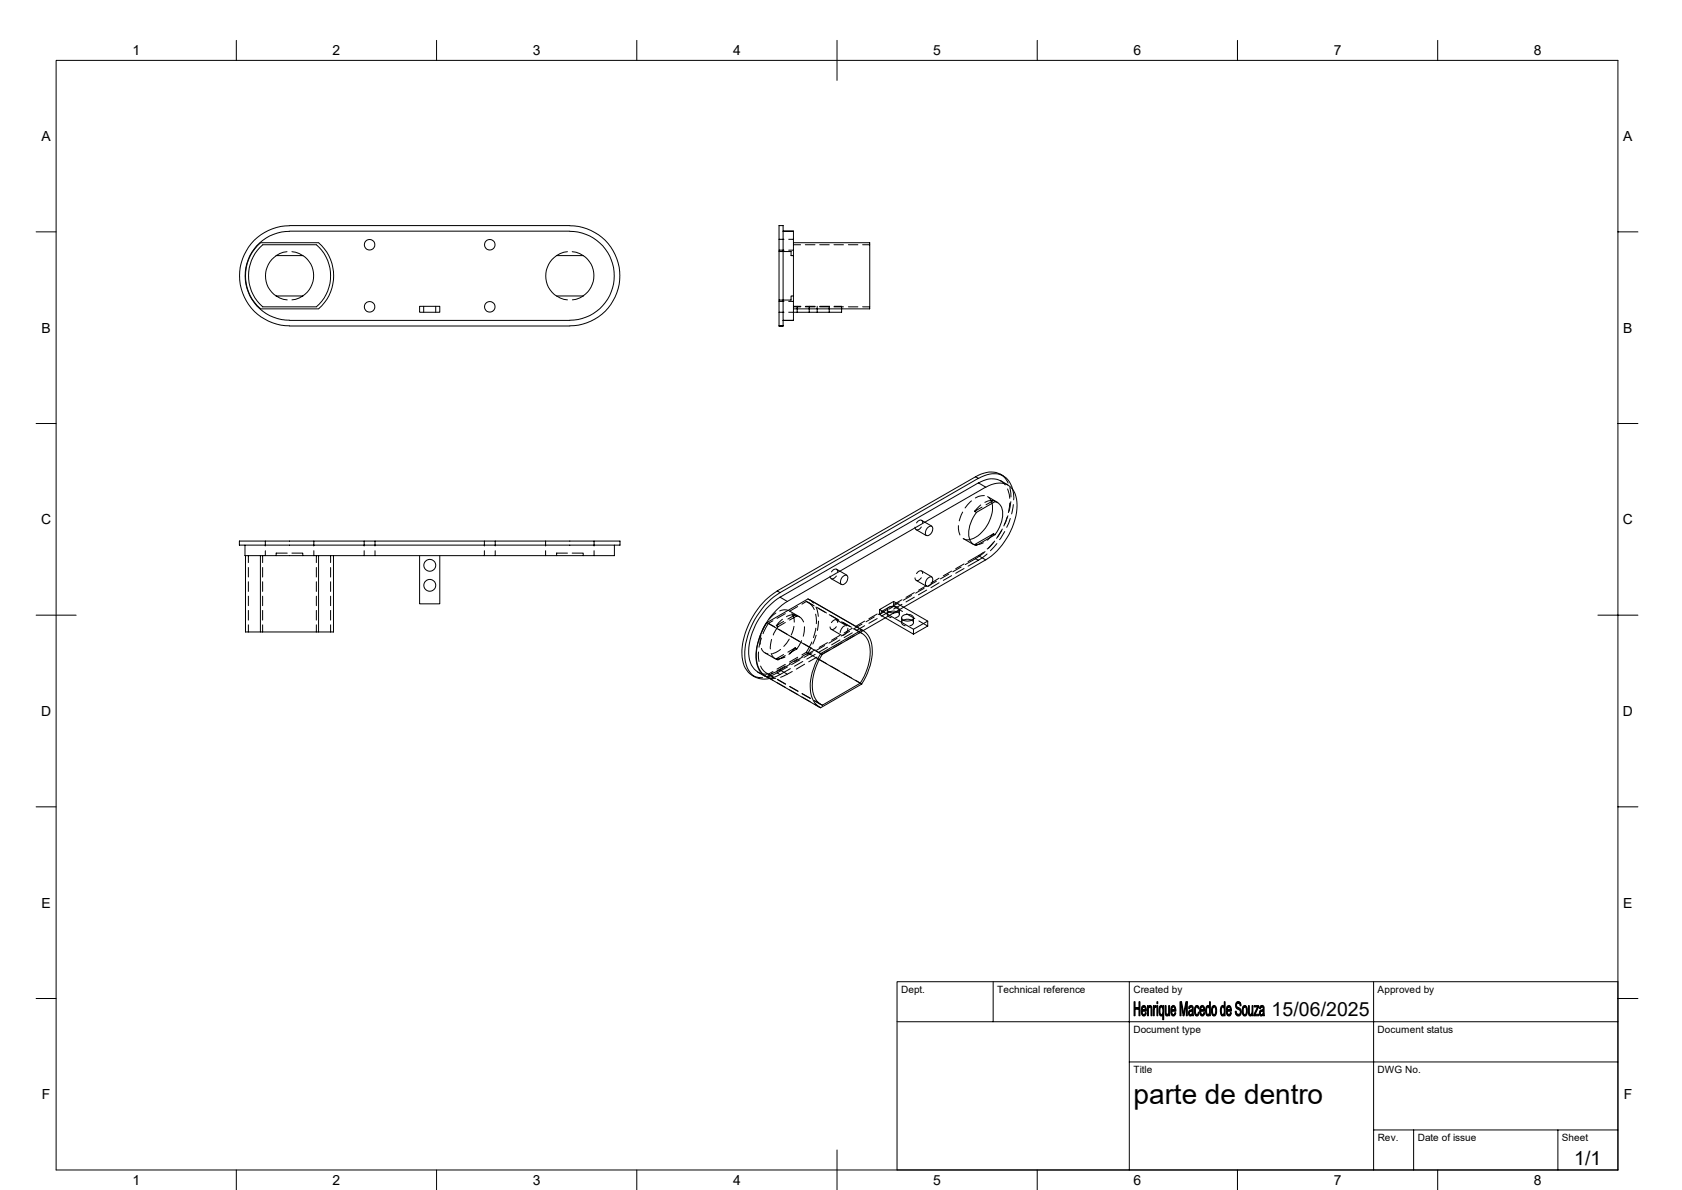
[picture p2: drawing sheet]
<svg xmlns="http://www.w3.org/2000/svg" width="420mm" height="297mm" viewBox="0 0 420 297" stroke-linecap="round" stroke-linejoin="round" font-family="sans-serif">
<g fill="none" stroke="#000" stroke-width=".25">
<path d="M14 15.1h390v276.9h-390zM59 10.1v5M109 10.1v5M159 10.1v5M209 10.1v10M259 10.1v5M309 10.1v5M359 10.1v5M9 57.9h5M72.3 57.7a11.1 11.1 0 0 0-11.1 11.1 11.1 11.1 0 0 0 11.1 11.1M72.3 57.7h70M72.3 56.3h70"/>
<path d="M142.3 57.7a11.1 11.1 0 0 1 11.1 11.1 11.1 11.1 0 0 1-11.1 11.1M142.3 56.3a12.5 12.5 0 0 1 12.5 12.5 12.5 12.5 0 0 1-12.5 12.5l-70 .1a12.5 12.5 0 0 1-12.5-12.5 12.5 12.5 0 0 1 12.5-12.6M194.5 56.3h1v25.1h-1zM194.5 59.7h1.2M195.5 57.7h2.6v22.3h-2.6M196.9 59.7h1.2M404 57.9h5M65 60.6h14.5M65 77.1h14.5M65 60.6a10.9 10.9 0 0 0 0 16.4M65.6 61.1h13.4a10.2 10.2 0 0 1 0 15.5h-13.4M65.6 61.1a10.2 10.2 0 0 0 0 15.5"/>
<path d="M69 73.9l1.8 .8 .9 .1M69 73.9h6.6M69 63.8a6.1 6.1 0 0 0 0 10.1M71.7 62.8l-.9 .1-1.8 .9M72.3 80h70M72.9 62.8l.9 .1 1.8 .9h-6.6M75.6 73.9l-1.8 .8-.9 .1M75.6 63.8a6.1 6.1 0 0 1 0 10.1M79.6 60.6a10.9 10.9 0 0 1 0 16.4M104.8 76.5h5v1.4h-5zM105.8 76.5v1.4M108.8 76.5v1.4"/>
<path d="M139 73.9l1.8 .8 .9 .1M139 73.9h6.6l-1.8 .8-.9 .1M139 63.8h6.6M139 63.8a6.1 6.1 0 0 0-.1 10.1M141.7 62.8l-.9 .1-1.8 .9M142.9 62.8l.9 .1 1.8 .9M145.6 63.8a6.1 6.1 0 0 1 0 10.1M194.5 62.8h3v1h.6M194.5 75.2h1.2M194.5 77.9h1.2M194.5 62.4h1.2M196.9 75.2h1.2"/>
<path d="M196.9 62.4h1.2M198.1 60.6h19.1v16.5h-19.1M198.1 73.9h-.6v1h-3M198.1 61.1h1.8M198.1 76.6h1.8M198.1 76.5h1.9M199.1 76.5v1.4M201.1 61.1h2.4M201.1 76.6h2.4M201.2 76.5h2.3M202.1 76.5v1.4M204 76.5v1.4"/>
<path d="M204.7 61.1h2.4M204.7 76.6h2.4M204.7 76.5h2.4M207.1 76.5v1.4M208.2 61.1h2.4M208.2 76.6h2.4M208.3 76.5h1.8v1.4h-13.2M211.8 61.1h2.4M211.8 76.6h2.4M215.4 61.1h1.8M215.4 76.6h1.8M9 105.7h5"/>
<path d="M243.6 119l-49.5 28.5M243.6 119l.7 .4-49.5 28.5M244.3 119.4a5.9 5.9 0 0 1 6.9-.1 6.9 6.9 0 0 1 1.9 5.5M249.8 118.4a4.4 4.4 0 0 1 1.9 2.2M249.8 118.4l.7 .4M249.8 118.4a6.2 6.2 0 0 0-6.2 .6M404 105.7h5M59.8 135h95v1.1h-95zM61.2 136.1v2.6h92.2v-2.6M61.3 138.7v19h3.7M62 138.7v1.7M65 138.7v19h14.5v-19"/>
<path d="M65.6 138.7v1.7M66.3 135v1.3M66.3 137.5v1.2M71.7 138h-2.7v.7M72.9 138h2.7v.7M78.4 135v1.3M78.4 137.5v1.2M79 138.7v1.7M82.5 138.7v1.7M83.3 138.7v19h-3.8M90.9 135v1.3M90.9 137.5v1.2"/>
<path d="M93.6 135v1.3M93.6 137.5v1.2M104.8 138.7v12h5v-12M120.9 135v1.3M120.9 137.5v1.2M123.7 135v1.3M123.7 137.5v1.2M136.2 135v1.3M136.2 137.5v1.2M141.7 138h-2.7v.7M142.9 138h2.7v.7M148.3 135v1.3"/>
<path d="M148.3 137.5v1.2M228.8 132.2l2.5 1.5M230 131.5a.8 .8 0 0 1-.7 .8 .8 .8 0 0 1-.8-.6v-.1M230.1 129.9l2.6 1.4M230.4 130.5a.6 .6 0 0 0-.4-.7 .6 .6 0 0 0-.7 .2l-.4 .5M231.5 131.8a.77 .77 0 0 1 1.2-.4 .77 .77 0 0 1 .1 1.2 1.16 1.16 0 0 1-1.6 .9l-.1-.7zM239.3 131.2v.8l.4 1.5M240.4 127.8l-.9 2.2M240.5 134.4l1 .3h.6M240.6 134.5l2.5 1.4M242.6 125l-1.6 1.8M243.3 135.9l4.8-2.7 .4 .2-4.7 2.7z"/>
<path d="M243.3 127.6l.5 .3M243.6 139.4l.7 .4M243.6 139.4l-2.6 1.5M243.8 127.9a7.8 7.8 0 0 0-1.7 6.8l.9 1.1 .8 .3M244.3 139.8l-2.6 1.5M244.3 120.5l-49.5 28.6M244.3 120.5l1.8 1.1M244.3 138.7l-2.6 1.5M244.9 126l-1.6 1.6M245.2 126.6l-1.9 1M245.5 135.5a3.4 3.4 0 0 1-2.2 .4M245.6 137.8l-1.3 .9 1.8 1"/>
<path d="M245.8 123.7l-1.5 .2-.8 .4M245.9 125.4a2.61 2.61 0 0 1 2.6-.2l-4.7 2.7M246 137.7l-2.4 1.7M246.1 139.7l-31.8 18.4M246.1 121.6l-49.5 28.5M246.1 121.6a5 5 0 0 1 6.7 .4 9.3 9.3 0 0 1 .3 8.7 17.2 17.2 0 0 1-7 9M246.5 138.3l-2.2 1.5M246.6 124l2.6 1.4M246.9 124.2l.6 .8 .2 .6M247.7 125.6a8.5 8.5 0 0 1-5.6 9.1M248.1 133.2l-1.6 1.6M248.1 124.9l-1.9 1.1"/>
<path d="M248.1 135.3l-1.6 1.7M248.4 135l-1.6 1.9M248.5 125.2a2.94 2.94 0 0 1 1.9 3.7l-.8 2.6-1.1 1.9M248.9 135.7l-1.6 1.8M249.9 120a5.5 5.5 0 0 0-5.6 .6M250.1 132.4l-1.3 2M250.3 132l-1.2 2.1M250.9 132.7l-1.3 2M251 121l-1.1-1 1.8 1M251.5 129.1l-.8 2.2M251.6 122l.5 2.4M251.7 128.7l-.9 2.2"/>
<path d="M252.1 121.7l.3 2.3M252.1 125.6l-.3 2.3M252.3 129.4l-.9 2.2M252.4 125.2l-.4 2.4M253 125.9l-.4 2.4M9 153.5h10M62 141.6v2.4M62 145.2v2.4M62 148.8v2.4M62 152.4v2.4M62 156v1.7M65.6 141.6v2.4"/>
<path d="M65.6 145.2v2.4M65.6 148.8v2.4M65.6 152.4v2.4M65.6 156v1.7M79 141.6v2.4M79 145.2v2.4M79 148.8v2.4M79 152.4v2.4M79 156v1.7M82.5 141.6v2.4M82.5 145.2v2.4M82.5 148.8v2.4"/>
<path d="M82.5 152.4v2.4M82.5 156v1.7M190 158.5l-.2 2.3M190.1 159.3l-.6 2.2M191.4 155.4l-1.1 2M191.5 155.4l10.3-5.9 13.4 7.7-10.3 6zM191.5 155.4a13.7 13.7 0 0 0-2.2 10.9l.2 .6a3.7 3.7 0 0 0 1.6 1.8M191.9 155.6l-1.4 2.6M191.9 155.6l1.5 .9M192.7 159.6l-.3 2.4M193 154.9l-1.1 .7M193.7 153l-1.6 1.5"/>
<path d="M194.1 147.5l.7 .4M194.1 147.5a19.2 19.2 0 0 0-8.8 16.5 5.7 5.7 0 0 0 2.5 4.6M194.3 156.4l-1.2 2.1M194.4 157.1l2.1 1.2M194.8 149.1l1.8 1M194.8 149.1a16.8 16.8 0 0 0-7.8 14.9l.6 2 .7 1 .9 .7M194.8 147.9a19.1 19.1 0 0 0-8.8 16.5 5 5 0 0 0 4.8 5.1l2.3-.4 1.7-.7M195.4 154.6l-1.6 1.6M195.7 155.1l-1.9 1.1M196.1 155.4l-1.8 1-.5-.2M196.1 153.2l-2.1 1.1M196.6 150.1a17.1 17.1 0 0 0-7.8 14.7 4.7 4.7 0 0 0 3.1 4.3"/>
<path d="M196.9 152.4a2.52 2.52 0 0 0-2.2 .1M197.1 159.5l-1.4 1.8M197.1 152.5l2.5 1.5M197.6 158.9l2 1.2M197.7 153.1a3.1 3.1 0 0 1 .6 2.2M198.2 156.3l-.6 2.2M198.5 153.5l-1.8 1M199 153.7a2.31 2.31 0 0 0-2.6 .2M199 153.7a2.3 2.3 0 0 1 1.7 1.5M199 153.7l-1.9 1.1M199.2 151.4l-2.1 1.2M200.2 159.9l-1.2 2.1"/>
<path d="M200.9 156.4l-.3 2.4M201.3 150.1a3.7 3.7 0 0 1 2 2M201.3 150.1l1.6 .9M201.3 150.1l-1.1 .7M201.7 150.3l1.6 .9M201.7 149.5l.4 .2M203.1 150.5l-1-.9 13.5 7.8M203.7 153.3l.1 2.4M203.7 156.8l-.6 2.3M203.8 151.5l.5 2.3M203.8 158.5l-.9 2.2M204 151.6l2 1.2"/>
<path d="M204.3 151.8l2.1 1.2M204.4 155l-.3 2.4M207.1 153.4l2 1.2M207.4 153.6l2.1 1.2M207.6 157.1l2.5 1.4M207.6 144.4l2.5 1.5M208.8 156.4a.87 .87 0 0 1-.6 .6 .87 .87 0 0 1-.9-.3v-.2M208.8 143.8a.86 .86 0 0 1-.6 .6 .86 .86 0 0 1-.9-.3v-.3M208.9 154.7l2.6 1.5M208.9 142.1l2.6 1.5M209 159.3l-2 1.2M209.2 155.4a.66 .66 0 0 0-.5-.8 .66 .66 0 0 0-.8 .4l-.3 .4"/>
<path d="M209.2 142.7a.66 .66 0 0 0-.5-.7 .66 .66 0 0 0-.8 .4l-.3 .3M209.7 159.7l-2.1 1.3M209.7 158.6l-2.1 1.2M210.1 155.2l2.1 1.2M210.3 144.1a.77 .77 0 0 1 1.1-.5 .77 .77 0 0 1 .2 1.2 1.16 1.16 0 0 1-1.6 1l-.1-.8zM210.5 155.4l2.1 1.1M211 156.2a2.08 2.08 0 0 0-1.2 1.7M211.7 156.8v.3a1.94 1.94 0 0 1-1.2 1.5M212.1 157.6l-2 1.2M212.8 157.9l-2 1.2M212.8 156.8l-2 1.2M213.2 157l1.6 .9"/>
<path d="M213.3 158.7l-2.1 1.2M213.6 157.1l1.6 .9M214.8 157.9a5.2 5.2 0 0 1 2.5 5.7 15.6 15.6 0 0 1-2.5 6.9M214.8 157.9l-9.5 5.4M215.2 157.2a5.3 5.3 0 0 1 2.6 5.3 15.1 15.1 0 0 1-2.6 8.2M215.2 155.8l-2.1 1.2M215.9 156.2l-2 1.2M215.9 155l-2 1.2M218.3 154l-2.1 1.2M219 154.4l-2 1.2M219 153.2l-2 1.2M219.6 152.1l3.5-2 8.5 4.9-3.5 2.1z"/>
<path d="M219.6 152.1v1.3l8.5 4.9 3.5-2M220.9 152.7l-1.3 .7M221.4 152.2l-2.1 1.2M221.6 152.1v1.3M221.7 151.8a1.92 1.92 0 0 1 2.8 .3 1.68 1.68 0 0 1-2.7 .5l-.2-.4zM222.1 152.6l-2.1 1.2M222.1 151.5l-2.1 1.2M222.5 154.1a.78 .78 0 0 1-.9-.7 .78 .78 0 0 1 .9-.8 1.66 1.66 0 0 1 2.1 .7l-.2 .5-.8 .3M223.1 150.1v1.2M223.1 151.3l2.2 1.3M223.1 151.3l-1.2 .8M224.5 150.4l-2.1 1.2"/>
<path d="M224.6 152.1v1.3M225.1 154.2v1.2M225.2 150.8l-2.1 1.2M225.2 153.9a1.92 1.92 0 0 1 2.9 .2 1.68 1.68 0 0 1-2.7 .5l-.3-.3zM225.2 149.7l-2.1 1.2M225.6 154.8a2.33 2.33 0 0 1 2.1 0M225.6 154.8a.74 .74 0 0 0-.4 .9 .74 .74 0 0 0 .8 .5M226.4 153.2l2 1.2M227.6 148.6l-2 1.2M227.7 154.8a.74 .74 0 0 1 .4 .9 .74 .74 0 0 1-.9 .5M228.1 154.2v1.2M228.1 157.1v1.2"/>
<path d="M228.3 149.1l-2.1 1.1M228.3 147.9l-2.1 1.2M228.8 144.9l2.5 1.4M229.4 155l2.2 1.3M230 144.2a.85 .85 0 0 1-.6 .7 .85 .85 0 0 1-.9-.4v-.3M230.1 142.5l2.6 1.5M230.4 143.1a.66 .66 0 0 0-.5-.7 .66 .66 0 0 0-.8 .4l-.2 .4M230.7 146.9l-2.1 1.1M231.4 147.3l-2.1 1.2M231.4 146.1l-2 1.2M231.5 144.5a.77 .77 0 0 1 1.2-.5 .77 .77 0 0 1 .1 1.2 1.16 1.16 0 0 1-1.6 1l-.1-.8zM231.6 155v1.3"/>
<path d="M233.8 145.1l-2.1 1.2M234.5 145.5l-2 1.2M234.5 144.3l-2 1.2M236.9 143.3l-2.1 1.2M237.6 143.7l-2.1 1.2M237.6 142.5l-2.1 1.2M240 141.5l-2.1 1.2M240.7 141.9l-2.1 1.2M240.7 140.8l-2.1 1.1M399 153.5h10M187.8 168.6l.7 .4M187.8 168.6l.8 .3 1.8 .2"/>
<path d="M189.4 162.7l.1 2.4M189.9 166.2a3.8 3.8 0 0 0 2 2.1M190.1 161.8a1.96 1.96 0 0 0 1.7 1.4M191.1 163l2.5 1.4M191.5 168.9l1.5 .9M191.5 168.9l-.4-.2 13.5 7.8M191.5 168.1l1.5 .9M191.5 168.3l-.9-.1-1.4-.4 1.9 1M191.9 169.2l1.8 .1M191.9 168.3l1.2 .7M192.6 163.1a2.1 2.1 0 0 0 1.7 1.6M193 167.6l-1.1 .7"/>
<path d="M193 168l-1.5 .9M194.1 170.4l2 1.2M194.1 167.9l.7 .5M194.1 167.9l-2.5 1.1M194.1 169.5l2.1 1.2M194.1 169.6l2 1.2M194.8 167.2l-2.2 .9M194.9 162.1l-2 1.1M195.7 163.4l-1.9 1M196 164l-.9 .3-1.3 .1 .5 .3M196.1 165.8l-2.1 1.2M196.1 166.2l-2.1 1.2"/>
<path d="M196.1 163.6l-1.8 1.1M196.6 166.5l-2.5 1.4M197.1 172.2l2.1 1.2M197.4 166.9l-2.6 1.5M197.4 165.7l-2.6 1.5 1.8 1.1M197.8 167.6l-2.9 1.4M198.5 161.7l.5 .3-1.9 1M198.5 161.7l-1.5 1.6M198.5 161.7l-1.8 1.1M199.2 164l-2.1 1.2M199.2 164.5l-2.1 1.2M199.3 172.5l-2.1-1.2 2.1 1.3"/>
<path d="M199.7 164.7l-2 1.2M200.2 173.9l2.1 1.2M200.3 173.1l2.1 1.2M200.4 165.1l-2 1.2M200.4 164l-2 1.1M200.7 160.7l2 1.1M200.9 165.8l-2.1 1.2M201.3 162.8l-1.1 .6M201.3 162.8l1.1 .6M201.8 163l1.5 .9M201.8 163l-1.6 .9M202.4 161.8l-.6 1.2"/>
<path d="M202.7 160.2l-1.4 2.6M202.8 162.9l-2.1 1.2M203.4 174.9l1.5 .9M203.5 164l11.3 6.5M203.5 163.3l-2 1.2M203.5 162.2l-2 1.2M203.8 162.4l1.5 .9M204 164l-2.1 1.2M204.3 164.5l2.1 1.2M204.9 163.2a13.9 13.9 0 0 0-2.3 10.5l.6 1.3a3.9 3.9 0 0 0 1.7 1.6M205.3 163.3a12.7 12.7 0 0 0-2 10.6l.7 1.1 1.3 1M205.9 161.1l-2 1.2"/>
<path d="M206.6 161.5l-2 1.2M206.6 160.4l-2 1.2M207.1 162.2l-2.1 1.2M207.4 166.2l2.1 1.2M210.2 160.4l-2 1.2M210.5 168l2.1 1.2M213.7 169.8l1.5 .9-10.3 6-1.6-1M214.8 170.5l-9.5 5.5-1.9-1.1M9 201.4h5M404 201.4h5M9 249.2h5M224 255h180"/>
<path d="M248 245v10M282 245v47M343 245v47M404 245h-180v47M404 249.2h5M282 265h122M59 292v5M109 292v5M159 292v5M209 287v10M259 292v5M309 292v5"/>
<path d="M343 282h61M353 282v10M359 292v5M389 282v10"/>
<circle cx="92.3" cy="61.1" r="1.32"/>
<circle cx="92.3" cy="76.6" r="1.32"/>
<circle cx="122.3" cy="76.6" r="1.32"/>
<circle cx="122.3" cy="61.1" r="1.32"/>
<circle cx="107.3" cy="141.1" r="1.49"/>
<circle cx="107.3" cy="146.1" r="1.49"/>
</g>
<g fill="#000" stroke="#000" stroke-width=".25">
<path d="M283.2 250h.2v1.5l1 .4h-1v1.6h-.2z" fill-rule="evenodd"/>
<path d="M284.4 250h.2v3.5h-.2v-1.6l-1-.4h1z" fill-rule="evenodd"/>
<path d="M285.1 251.3h.5l-.3 .2-.1 .5 1 .1v.3h-1l.1 .6 .3 .2h-.4l-.2-.2-.1-.8z" fill-rule="evenodd"/>
<path d="M285.2 251.1a.63 .63 0 0 1 .8 0 .63 .63 0 0 1 .2 .7v.3l-1-.1h.8l-.1-.5-.7-.2z" fill-rule="evenodd"/>
<path d="M285.2 253.2h.6l.2-.5 .2 .1a.58 .58 0 0 1-.3 .7 .58 .58 0 0 1-.7-.2z" fill-rule="evenodd"/>
<path d="M286.5 251h.2v.4h.3l-.2 .4v1.7h-.3z" fill-rule="evenodd"/>
<path d="M286.8 251.3h.3z" fill-rule="evenodd"/>
<path d="M286.9 251a.64 .64 0 0 1 .7 .2 .64 .64 0 0 1 .1 .7v1.6h-.3v-1.8l-.2-.4h-.4z" fill-rule="evenodd"/>
<path d="M288 251h.2v.4h.3l-.3 .3v1.8h-.2z" fill-rule="evenodd"/>
<path d="M288.3 251l.5 .1-.1 .4-.5-.1z" fill-rule="evenodd"/>
<path d="M288.9 251h.2v2.5h-.2z" fill-rule="evenodd"/>
<path d="M288.9 250h.2v.5h-.2z" fill-rule="evenodd"/>
<path d="M289.6 253.2l.7 .1a.39 .39 0 0 1-.4 .3 .39 .39 0 0 1-.3-.4z" fill-rule="evenodd"/>
<path d="M289.5 251.3h.5l-.3 .3-.1 .6 .1 .7 .3 .3h-.4l-.2-.5z" fill-rule="evenodd"/>
<path d="M289.6 251.1a.41 .41 0 0 1 .5-.1 .41 .41 0 0 1 .3 .3l-.8-.1z" fill-rule="evenodd"/>
<path d="M290.4 251h.2v3.5h-.3v-1.2l-.7-.1h.4a1.56 1.56 0 0 0 .1-1.9h.3z" fill-rule="evenodd"/>
<path d="M290.9 251h.3v2l.2 .2h.4a.5 .5 0 0 1-.7 .3 .5 .5 0 0 1-.1-.8z" fill-rule="evenodd"/>
<path d="M291.5 253.2h.3z" fill-rule="evenodd"/>
<path d="M291.8 251h.3v2.5h-.3v-.3l-.2-.1 .2-.3z" fill-rule="evenodd"/>
<path d="M292.5 251.3h.5l-.2 .1-.2 .6 1 .1v.3h-1l.1 .6 .3 .2h-.5l-.1-.2v-1.2z" fill-rule="evenodd"/>
<path d="M292.6 251.2a.54 .54 0 0 1 .7-.2 .54 .54 0 0 1 .2 .7l.1 .4-1-.1h.8l-.2-.5-.1-.2h-.6z" fill-rule="evenodd"/>
<path d="M292.5 253.2h.7l.2-.5 .2 .1a.58 .58 0 0 1-.3 .7 .58 .58 0 0 1-.8-.3z" fill-rule="evenodd"/>
<path d="M294.6 250h.4l-.1 3.5h-.3z" fill-rule="evenodd"/>
<path d="M295 250l.6 2.9-.2 .6-.5-2.9z" fill-rule="evenodd"/>
<path d="M296.1 250h.4l-.8 3.5h-.3z" fill-rule="evenodd"/>
<path d="M296.5 250v3.5h-.3v-2.9z" fill-rule="evenodd"/>
<path d="M296.9 251.3h.5l-.3 .2-.1 .3-.2-.1z" fill-rule="evenodd"/>
<path d="M296.9 252.3h.8a.5 .5 0 0 0-.6 .3 .5 .5 0 0 0 .2 .6l.4 .1a.53 .53 0 0 1-.7 .2 .53 .53 0 0 1-.2-.7z" fill-rule="evenodd"/>
<path d="M297.1 251.1v-.1a.64 .64 0 0 1 .7 .2 .64 .64 0 0 1 .1 .7l.1 1.6h-.2l-.1-.3h-.3l.3-.3v-.6l-.7-.1 .1-.1a.46 .46 0 0 0 .6-.2 .46 .46 0 0 0-.2-.6h-.6z" fill-rule="evenodd"/>
<path d="M297.3 253.2h.4z" fill-rule="evenodd"/>
<path d="M298.6 251a.44 .44 0 0 1 .7 .3h-.4a1.43 1.43 0 0 0 0 1.9h-.5l-.2-.6 .1-1.1z" fill-rule="evenodd"/>
<path d="M298.4 253.2h.6l.2-.6h.2a.61 .61 0 0 1-.1 .8 .61 .61 0 0 1-.7 0z" fill-rule="evenodd"/>
<path d="M298.9 251.3h.4l.1 .5h-.2z" fill-rule="evenodd"/>
<path d="M299.7 251.3h.5l-.3 .2-.1 .5 1 .1v.3h-1l.1 .6 .3 .2h-.4l-.2-.2v-.9z" fill-rule="evenodd"/>
<path d="M299.8 251.2a.58 .58 0 0 1 .7-.1 .58 .58 0 0 1 .3 .7v.3l-1-.1h.8l-.1-.5-.7-.2z" fill-rule="evenodd"/>
<path d="M299.8 253.2h.5l.3-.5 .2 .1a.58 .58 0 0 1-.2 .7 .58 .58 0 0 1-.8-.2z" fill-rule="evenodd"/>
<path d="M301.3 251.1a.4 .4 0 0 1 .4-.1 .4 .4 0 0 1 .3 .3h-.4a1.5 1.5 0 0 0 .1 1.9h-.5l-.1-.3-.1-.9z" fill-rule="evenodd"/>
<path d="M301.2 253.2h.8a.41 .41 0 0 1-.4 .4 .41 .41 0 0 1-.4-.4z" fill-rule="evenodd"/>
<path d="M302 250h.2v3.5h-.2v-.3h-.2l.2-.5v-.8l-.4-.6h.4z" fill-rule="evenodd"/>
<path d="M302.7 251.3h.4a1.42 1.42 0 0 0 0 1.9h-.4l-.1-.3-.1-1.1z" fill-rule="evenodd"/>
<path d="M302.8 251.2a.58 .58 0 0 1 .7-.1 .58 .58 0 0 1 .2 .7v1.1a.56 .56 0 0 1-.3 .7 .56 .56 0 0 1-.7-.4h.6l.3-.8-.2-.9-.2-.2h-.5z" fill-rule="evenodd"/>
<path d="M305 251.1l.4-.1 .3 .3h-.4a1.5 1.5 0 0 0 .1 1.9h-.5l-.1-.3-.1-.9z" fill-rule="evenodd"/>
<path d="M304.9 253.2h.8a.41 .41 0 0 1-.4 .4 .41 .41 0 0 1-.4-.4z" fill-rule="evenodd"/>
<path d="M305.7 250h.2v3.5h-.2v-.3h-.3l.3-.8a.87 .87 0 0 0-.4-1.1h.4z" fill-rule="evenodd"/>
<path d="M306.4 251.3h.4l-.3 .2v.5l1 .1v.3h-1v.5l.4 .3h-.5l-.2-.3z" fill-rule="evenodd"/>
<path d="M306.5 251.2a.58 .58 0 0 1 .7-.1 .58 .58 0 0 1 .2 .7l.1 .3-1-.1h.7l-.1-.5-.2-.2h-.5z" fill-rule="evenodd"/>
<path d="M306.4 253.2h.5l.3-.5 .3 .1a.6 .6 0 0 1-.3 .7 .6 .6 0 0 1-.8-.2z" fill-rule="evenodd"/>
<path d="M308.4 252.4h.3a.69 .69 0 0 0 .5 .8h-.6z" fill-rule="evenodd"/>
<path d="M308.8 250.1l.1-.1a.6 .6 0 0 1 .9 .4h-.6a.64 .64 0 0 0-.4 .8 .64 .64 0 0 0 .7 .4l.4 .5v.7a.69 .69 0 0 1-.5 .8 .69 .69 0 0 1-.8-.4h.6a.73 .73 0 0 0 .5-.8 .73 .73 0 0 0-.8-.6 1.23 1.23 0 0 1-.1-1.7z" fill-rule="evenodd"/>
<path d="M309.2 250.4h.6l.1 .6h-.2l-.2-.4z" fill-rule="evenodd"/>
<path d="M310.3 251.3h.5a1.42 1.42 0 0 0 0 1.9h-.5l-.1-.3z" fill-rule="evenodd"/>
<path d="M310.4 251.2a.65 .65 0 0 1 .8-.1 .65 .65 0 0 1 .2 .8v.7a.64 .64 0 0 1-.1 .8 .64 .64 0 0 1-.8 0l-.2-.2h.5a1.33 1.33 0 0 0 0-1.9h-.5z" fill-rule="evenodd"/>
<path d="M311.7 251h.3v2.1l.6 .1a.48 .48 0 0 1-.7 .3 .48 .48 0 0 1-.2-.7z" fill-rule="evenodd"/>
<path d="M312.3 253.2h.3z" fill-rule="evenodd"/>
<path d="M312.6 251h.2v2.5h-.2v-.3l-.1-.1z" fill-rule="evenodd"/>
<path d="M314 251.3h.3l-1.2 2.2v-.3z" fill-rule="evenodd"/>
<path d="M313.1 251h1.2v.3h-1.2z" fill-rule="evenodd"/>
<path d="M313.4 253.2h.9v.3h-1.2z" fill-rule="evenodd"/>
<path d="M314.6 251.3h.5l-.3 .1-.1 .4-.2-.1z" fill-rule="evenodd"/>
<path d="M314.6 252.3h.8h-.1a.47 .47 0 0 0-.6 .4 .47 .47 0 0 0 .3 .5l.4 .1a.53 .53 0 0 1-.7 .2 .53 .53 0 0 1-.2-.7z" fill-rule="evenodd"/>
<path d="M315 253.2h.4z" fill-rule="evenodd"/>
<path d="M314.7 251.1l.2-.1a.62 .62 0 0 1 .7 .2 .62 .62 0 0 1 0 .7l.1 1.6h-.2l-.1-.3h-.3l.3-.3v-.6l-.7-.1 .1-.1a.46 .46 0 0 0 .6-.2 .46 .46 0 0 0-.3-.6h-.5z" fill-rule="evenodd"/>
</g>
<text font-size="7" x="283" y="275.5">parte de dentro</text>
<g font-size="4.9">
<text x="317.5" y="253.5">15/06/2025</text>
<text x="393.1" y="290.7">1/1</text>
</g>
<g font-size="3.5">
<text x="33.1" y="13.8">1</text>
<text x="83.1" y="13.8">2</text>
<text x="133" y="13.8">3</text>
<text x="183.1" y="13.8">4</text>
<text x="233" y="13.8">5</text>
<text x="283" y="13.8">6</text>
<text x="333" y="13.8">7</text>
<text x="383" y="13.8">8</text>
<text x="10.4" y="35.2">A</text>
<text x="405.3" y="35.2">A</text>
<text x="10.4" y="83.1">B</text>
<text x="405.3" y="83.1">B</text>
<text x="10.2" y="130.9">C</text>
<text x="405.2" y="130.9">C</text>
<text x="10.2" y="178.7">D</text>
<text x="405.2" y="178.7">D</text>
<text x="10.4" y="226.5">E</text>
<text x="405.3" y="226.5">E</text>
<text x="10.5" y="274.4">F</text>
<text x="405.4" y="274.4">F</text>
<text x="33.1" y="295.8">1</text>
<text x="83" y="295.8">2</text>
<text x="133" y="295.8">3</text>
<text x="183.1" y="295.8">4</text>
<text x="233" y="295.7">5</text>
<text x="283" y="295.8">6</text>
<text x="333" y="295.8">7</text>
<text x="383" y="295.8">8</text>
</g>
<g font-size="2.5">
<text x="225" y="247.8">Dept.</text>
<text x="249" y="247.8">Technical reference</text>
<text x="283" y="247.8">Created by</text>
<text x="344" y="247.8">Approved by</text>
<text x="283" y="257.9">Document type</text>
<text x="344" y="257.9">Document status</text>
<text x="283" y="267.8">Title</text>
<text x="344" y="267.8">DWG No.</text>
<text x="344" y="284.8">Rev.</text>
<text x="354" y="284.8">Date of issue</text>
<text x="390" y="284.8">Sheet</text>
</g>
</svg>
